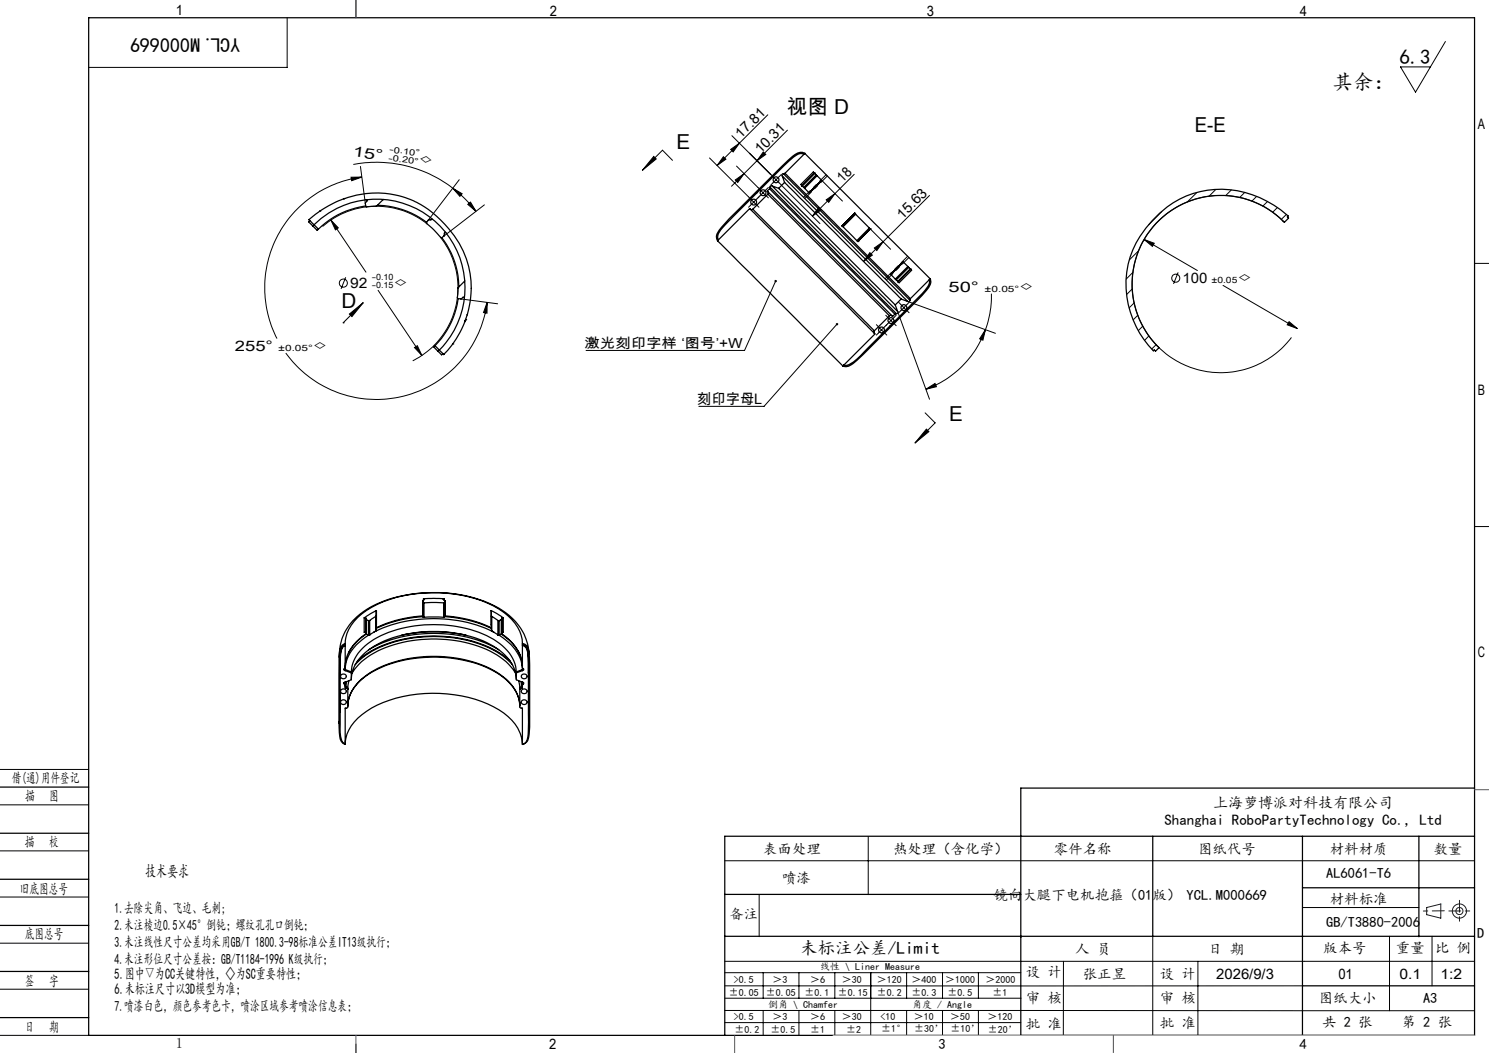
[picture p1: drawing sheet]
<svg xmlns="http://www.w3.org/2000/svg" width="420mm" height="297mm" viewBox="0 0 420 297" stroke-linecap="round" stroke-linejoin="round" font-family="sans-serif">
<g fill="none" stroke="#000" stroke-width=".28">
<path d="M100.4 0v5M81 5v14h-56M407.7 11.7l-8.4 14.3-4.3-7.1h8.5M206.4 38.3l11 10.9M216.6 32.4l-14.3 14.3M222.1 36.7l-15.8 15.8M99 50l3.1-.1-2.9 1.1zM99.7 46.4a35.2 35.2 0 0 1 28 6.7M101.7 47l1.3 10.4M102.1 49.9a31.5 31.5 0 0 0-24 45.6M127.7 53.1l2.7 1.5-.7 .8zM127.7 53.1l3.2 2.7 3.4 3.8"/>
<path d="M129.5 50.7l-8.7 11.4M131.9 57.6l.8-.6 1.6 2.6zM136.6 57.8l-11.4 8.8M184.4 44.1l.7 .7-3.9 3.2zM189.7 45.2l-2.8-2.8-5.7 5.6M200.1 44.6l11 10.9M204 44.2l.8 .7-2.5 1.8zM206.1 42.2l2.5-1.8-1.8 2.5zM207.4 50.8l2.5-1.8-1.8 2.5zM207.8 46.8l6 6.1M211.7 56.1l1.8 1.8M213.5 56.1l-1.8 1.8"/>
<path d="M214.3 53.5l1.8 1.7M215.3 42.9l.7 .7-2.5 1.7zM216.1 53.5l-1.8 1.7M218 49.8l.9 .9M218.9 50.7l.9 .9M218.9 50.7l-.9 .9M219.8 49.8l-.9 .9M220.3 52.2l11 10.9M230.9 58.5l.7 .7-2.4 1.8zM231.7 50.8l5.9 5.9M233 56.4l2.5-1.8-1.7 2.5zM240.9 49.2l-11.7 11.8"/>
<path d="M262.2 55.1l-13.1 13.1M327.7 59.7l-3.7 3.7M337.6 54.3l-2.7 2.6M342.9 53.4l-1.9 1.9M347.3 53.6l-1.6 1.6M351.1 54.3l-1.4 1.4M354.4 55.4l-1.3 1.3M357.5 56.9l-1.3 1.2M360.3 58.6l-1.3 1.3M93.3 62.1l9.9 14.7M93.3 62.1l2.1 2.2-.8 .5zM97.5 78.2l-1.3 3.3"/>
<path d="M120.4 63.1a23 23 0 0 0-29.4 .8M124.3 67a23 23 0 0 1-7.9 34.8M218.8 79.3l-8.8 19.5h-44.7M245.2 64.3l6 6M245.4 71.3l.7 .7-2.5 1.7zM246.6 70l2.5-1.8-1.8 2.5zM249.1 68.2l-5.5 5.5M319.5 76.8l-1.8 1.9M321.2 70.7l-2.6 2.6M322.7 67.6l15 8.7M322.7 67.6l2.9 1-.6 .9zM332.3 76.8l-1.3 3.3"/>
<path d="M361.9 62.4a25 25 0 0 0-36.1 .9 25 25 0 0 0 2.6 36.1 25 25 0 0 0 35.9-4.2M362.8 60.5l-1.4 1.4M415.9 74.3h4.1M106.6 81.9l12.4 18.4M116.9 98l.8-.5 1.3 2.8zM130 84.3l10.4 1.4M137.4 85.3v3l-1-.1zM137.4 85.3a31.5 31.5 0 0 1-23.5 26.4 31.5 31.5 0 0 1-33.3-12.1M236.1 91.4l-20.6 23.2h-18.4M247.8 92.2l1.7 1.7M249.5 92.2l-1.7 1.7M250.4 89.5l.9 .9"/>
<path d="M251.3 90.4l-.9 .9M251.3 90.4l.9 .9M252.2 89.5l-.9 .9M253.2 87.8l9 24.8M254.1 85.9l.9 .9M255 86.8l.8 .9M255 86.8l-.9 .9M255.8 85.9l-.8 .9M256 85l24.8 9M278 93l-.8 3-.9-.4zM278 93a28 28 0 0 1-16.8 16.8M279.6 82.8v.8a26.7 26.7 0 0 1-1.6 9.4"/>
<path d="M319.4 81.5l-1.6 1.6M319.9 85.4l-1.4 1.5M320.9 88.9l-1.2 1.3M322.3 92l-1.2 1.2M324.1 94.8l-1.2 1.2M326.1 97.2l-1.2 1.2M345 80.5l20.9 12.2M363.6 90.7l2.3 2-2.8-1.1zM260.9 116.4l2.9 2.9-5.7 5.7M261.2 109.8l2.5-1.6 .4 .9zM261.3 121l.7 .7-3.9 3.3zM415.9 148.5h4.1"/>
<path d="M0 217h25M0 227h25M0 240h25M244.9 236v16.3M0 253h25M204.4 242.8h211.5M214.1 252.4v11.8M367.4 256h32.8M0 266h25M0 279h25M204.4 271.1h211.5M204.4 278.1h163"/>
<path d="M204.4 274.4h83.5M215.3 274.4v7.1M225.4 274.4v7.1M235.5 274.4v7.1M245.6 274.4v17.6M255.7 274.4v7.1M265.9 274.4v7.1M276 274.4v7.1M300 271.1l-.1 21M325.2 264.1v27.9M337.9 271.1v20.9M391.9 264.1v21"/>
<path d="M403.9 264.1v14M0 292h25M100.4 294.5v2.5M204.4 285l211.5 .1M204.4 288.4h83.5M204.5 281.5h83.5M215.3 285v7M225.4 285v7M235.5 285v7M255.7 285v7M265.9 285v7M276 285v7"/>
<path d="M287.9 292h128"/>
<circle cx="96.9" cy="79.9" r="1.15"/>
<circle cx="331.7" cy="78.5" r="1.13"/>
</g>
<path d="M96.8 91h.1M98.6 88.6l3.8-3.2-3.1 3.9zM102.4 85.4l-5.6 5.6" fill="none" stroke="#000" stroke-width=".3"/>
<g fill="none" stroke="#191924" stroke-width=".28">
<path d="M402.4 256l4-1v4l-4-1z"/>
<circle cx="411.7" cy="257" r="1"/>
<circle cx="411.7" cy="257" r="2"/>
</g>
<path d="M226.7 55.6l6.3-6.3M233.4 49.6l-6.4 6.4M250 79l6.4-6.4M256 72.3l-6.3 6.3" fill="none" stroke="#000" stroke-width=".28" stroke-dasharray="30.5 1.3 1.3 1.3" stroke-dashoffset="27.9"/>
<g fill="none" stroke="#000" stroke-width=".28" stroke-dasharray="30.5 1.3 1.3 1.3">
<path d="M211.7 56.1l-.6-.6M211.7 57.9l-.6 .6M213.5 56.1l.6-.6M213.5 57.9l.6 .6M214.4 53.5l-.6-.6M214.4 55.2l-.6 .6M216.1 53.5l.6-.6M216.1 55.2l.6 .6M218 49.8l-.6-.6M218 51.6l-.6 .6M219.8 49.8l.6-.6M219.8 51.6l.6 .6"/>
<path d="M247.8 92.2l-.6-.6M247.8 93.9l-.6 .6M249.5 92.2l.6-.6M249.5 93.9l.6 .6M250.4 89.5l-.6-.6M250.4 91.3l-.6 .6M252.2 89.5l.6-.6M252.2 91.3l.6 .6M254.1 85.9l-.6-.6M254.1 87.6l-.6 .6M255.8 85.9l.6-.6M255.8 87.6l.6 .6"/>
</g>
<g fill="none" stroke="#000" stroke-width=".35">
<path d="M25 5h390.9v287h-390.9zM97 56.1a25.4 25.4 0 0 1 20.1 .8 29.9 29.9 0 0 1 15.1 18.2 26.8 26.8 0 0 1-4.5 21.9M97 56.1a29.1 29.1 0 0 0-9.3 5.4l-.6 .4M97.2 56l-.2 .1M103.2 58.1a23.4 23.4 0 0 0-13.4 6.5M103.3 56.3l.2 .3-.5 .6 .2 .9M106.4 57.9a23.5 23.5 0 0 1 13.9 4.8M108.1 56.3l-1.9 1.9-2.8 .1-.2-.2M211.6 59l35 35M211.6 59l.3 .2 .4-.2M211.6 59l-.1-.2-9.1 9.1M212.3 59l34.3 34.3"/>
<path d="M216.6 54.8l34.3 34.3M216.6 54.1l35 35M216.6 54.1l.1 .3-.1 .4M216.6 54.8l-4.3 4.2M217.1 53.2l35.3 35.4M217.1 53.2l-.7 .7 .2 .2M217.2 52.8l35.6 35.7M217.2 52.8l-.1 .4M217.8 52.5l35.4 35.3M217.8 52.5a.39 .39 0 0 0-.4-.1 .39 .39 0 0 0-.2 .4M217.8 52.5l1.8 .6M219.6 53.1l32.9 32.9"/>
<path d="M220.7 49.6l35.3 35.4M220.7 49.6l.6 1.9M221 49l35.6 35.7M221 49a.38 .38 0 0 0-.4 .2 .38 .38 0 0 0 .1 .4M221.3 51.5l32.9 32.8M221.3 51.5l-1.7 1.6M221.4 48.9l35.4 35.3M221.4 48.9l-.4 .1M226.2 52.4l.1 .1M226.2 52.3v.1M226.3 52.5l.4 .4M226.7 52.9l.2 .2"/>
<path d="M226.8 43.5a2.5 2.5 0 0 0-3 .8l-2.6 2.4-12.2 12.2-5.7 6a2.67 2.67 0 0 0-.7 2.8M226.9 53.1l1.3 1.3M227 43.2a2.82 2.82 0 0 0-3.4 .9l-15.5 15.2a22.9 22.9 0 0 0-6 7v1l.3 .6M227 43.2l35.4 35.4M227 43.2l-5.6 5.7M228.2 54.4h.1M229.7 48.8l.1 .1M229.7 48.8h.1M229.7 48.8l-.3-.3-3.5 3.5 .3 .3M229.7 48.8l-3.5 3.6M229.7 48.8l-3.5 3.5M229.8 48.9l-3.5 3.6"/>
<path d="M229.8 48.9l.4 .4M230.2 49.3l.3 .3M230.2 49.3l-3.5 3.6M230.5 49.6l1.2 1.2M230.5 49.6l-3.6 3.5M231.7 50.8l.1 .1M231.7 50.8l-3.5 3.6M231.8 50.9l-3.6 3.5M87.1 62l1.5 1.4M87.4 62.2l-.4 .3 1.2 1.2M88.2 63.7l1.3 1.3 .3-.4M88.6 63.4a25 25 0 0 1 35.2 .1 25 25 0 0 1 .1 35.2"/>
<path d="M88.6 63.4l1.2 1.2M88.6 63.4l-.4 .3M120.3 62.7v.3l1.7 1.4 2.4 2.7 .2-.1M121.7 61.6l-.2 .4-.7 .1-.5 .6M124.6 67a23.2 23.2 0 0 1 4.8 13.9M125.8 65.6l-.5 .1v.8l-.7 .5M131.1 79.2l-1.9 1.9-.2 2.9 .2 .2M202.4 67.9l35.4 35.4M237.5 63.7h.1M237.5 63.7l.1 .1M237.6 63.8l.2 .2M237.8 64l3.9 3.9"/>
<path d="M241.1 60.1h.1M241.1 60.1l-3.6 3.6M241.1 60.1v.1M241.1 60.2l.2 .2M241.1 60.2l-3.5 3.6M241.3 60.4l3.9 3.9M241.3 60.4l-3.5 3.6M241.7 67.9l.2 .1M241.9 68l.1 .1M242 68.1h.1M245.2 64.3l.2 .2M245.2 64.3l-3.5 3.6"/>
<path d="M245.4 64.5l.1 .1M245.4 64.5l-3.5 3.5M245.5 64.6h.1M245.5 64.6l-3.5 3.5M251.2 77.4l.1 .1M251.3 77.5l1.3 1.2M252.6 78.7l.2 .2M252.8 78.9l.4 .5M253.2 79.4h.1M253.3 79.4v.1M254.8 73.9h.1M254.8 73.9l-3.6 3.5"/>
<path d="M254.8 73.9l1.3 1.3M254.8 73.9l-3.5 3.6M256.1 75.2l.2 .2M256.1 75.2l-3.5 3.5M256.3 75.4l-3.5 3.5M256.3 75.4l.5 .4M256.8 75.8v.1M256.8 75.8l-3.6 3.6M256.8 75.9h.1M256.8 75.9l.3 .3-3.5 3.6-.3-.3M256.8 75.9l-3.5 3.5M262.1 78.9a2.84 2.84 0 0 1-1.1 2.9l-17.3 17.5a9.2 9.2 0 0 1-5.3 3.8l-.4-.1"/>
<path d="M262.1 78.9l-5.3 5.3M262.4 78.6l.1 .2a2.99 2.99 0 0 1-1.1 3l-2.7 3-15.3 15.2a9.5 9.5 0 0 1-4.7 3.4l-.9-.1M262.4 78.6l-.3 .3M327.1 60.2a26.1 26.1 0 0 1 32.2-2.3l4.1 3-.3 .3 .4 .3-1.2 1.2a25 25 0 0 0-35.7-.3 25 25 0 0 0 .3 35.7l-1 1-.3-.4-.3 .3a26.3 26.3 0 0 1 1.8-38.8zM122.7 97.5l1.2 1.2M122.7 97.5l-.4 .4 1.3 1.2M123.6 99.1l1 1 .3-.4M123.9 98.7l-.3 .4M127.7 97l-2.5 3-1.3-1.3M129.2 84.2a23.1 23.1 0 0 1-6.5 13.3M131 84l-.4-.2-.5 .5-.9-.1M131.2 90.6l-.1 .1"/>
<path d="M131.3 90.2h.1M131.3 90.1l-.2 .7M131.3 90.1h.1M131.8 88.7v.1M246.6 93.3l-.1 .3 .1 .4M246.6 94l.2 .2-8.8 8.8M250.9 89.1l.3-.2 .4 .2M250.9 89.1l-4.3 4.2M252.4 88.6l-.6 .6-.2-.1M252.5 86l.7 1.8M252.8 88.5l-.4 .1M253.2 87.8a.38 .38 0 0 1 0 .5 .38 .38 0 0 1-.4 .2"/>
<path d="M254.2 84.3l1.8 .7M254.2 84.3l-1.7 1.7M256.6 84.7a.4 .4 0 0 1-.2 .3 .4 .4 0 0 1-.4 0M256.8 84.2l-.2 .5M238 103l-.2 .3M102.7 174.3h.5M102.7 174.3v4.1h.5M103.2 174.3v.4M103.2 178.4v.3M103.2 174.3v4.1M103.2 178.7a11.9 11.9 0 0 0-5.8 9.3M103.2 174.7l.1 .1"/>
<path d="M103.2 178.7l.1 .2M103.2 174.7v4M103.3 178.9a14.4 14.4 0 0 0-5 5.2M103.3 174.8l.6 .2M103.3 178.9l.6 .2M103.3 174.8v4.1M103.9 175v4.1M104 179.1a12.3 12.3 0 0 0-6.6 9.7M104.3 175h-.4M104.3 179.1h-.4M104.3 175v4.1M105.4 178.3a39.3 39.3 0 0 1 33.9 0"/>
<path d="M106 173.8l-1.7 1.2M106 177.9l-1.7 1.2M106 173.8v4.1M106.1 173.8h-.1M106.2 172.2l-3.5 2.1M106.2 172.2l-.2 5.7M106.2 172.2l-.1 4.2M113.2 179.2a42.6 42.6 0 0 1 18.3 0M119.2 169.4l.1 4.6M119.2 169.5l.1 .4M119.3 173.7a36.9 36.9 0 0 0-13.2 3.4M119.3 173.9a36.8 36.8 0 0 0-13.2 3.3"/>
<path d="M119.3 169.9l.3 .1M119.3 174l.3 .1M119.3 169.9v4.1M119.5 168.9h5.8M119.5 168.9l.2 .1-.5 .5M119.5 168.9v.4M119.6 170h5.5M119.6 174.1h5.5M119.6 170v4.1M125.1 170v4.1M125.3 168.9l-.3 .1 .5 .5M125.3 168.9v.4"/>
<path d="M125.4 169.9l-.3 .1M125.4 174l-.3 .1M125.4 169.9v4.1M125.4 173.9a36.4 36.4 0 0 1 13.2 3.3M125.4 173.7a36.5 36.5 0 0 1 13.2 3.4M125.5 173.5v.1M125.5 169.4v4.2M125.5 169.5l-.1 .4M125.5 173.6l-.1 .4M138.5 172.2l3.5 2.1M138.5 172.2l.2 5.7M138.5 172.2l.1 4.2"/>
<path d="M138.6 173.8h.1M138.7 173.8l1.7 1.2M138.7 177.9l1.7 1.2M138.7 173.8v4.1M140.4 175h.4M140.4 179.1h.4M140.4 175v4.1M140.7 179.1a12.2 12.2 0 0 1 6.7 9.7M140.8 175v4.1M141.4 178.9a13.4 13.4 0 0 1 5.3 5.9M141.4 174.8l-.6 .2M141.4 174.8v4.1"/>
<path d="M141.4 178.9l-.6 .2M141.5 178.7a11.9 11.9 0 0 1 5.9 9.3M141.5 178.7l-.1 .2M141.5 174.3l-.1 .5M141.5 174.3v4.4M142 174.3h-.5M142 174.3v4.1h-.4l-.1 .3M96 195.9v5M96.2 197.7a.74 .74 0 0 1 1.2-.2 .74 .74 0 0 1-.3 1.2 .71 .71 0 0 1-.8-.2 .71 .71 0 0 1-.1-.8zM96.2 194.6a.79 .79 0 0 1 1.2-.2 .79 .79 0 0 1 0 1.2 .79 .79 0 0 1-1.2-.2l-.2-.4zM96.2 190.4a.74 .74 0 0 1 1.2-.2 .74 .74 0 0 1-.3 1.2 .71 .71 0 0 1-.8-.1 .71 .71 0 0 1-.1-.9zM97 192.6l.4 .4"/>
<path d="M97 188.7l.4 .1M97.2 193l.2 .3M97.2 192.4v.6M97.4 181.5l-.2 .1a2.47 2.47 0 0 0-1.4 2.3l-.2 20.9a7 7 0 0 0 1 4.7l.6 .4M97.4 188.8l1.7 .7M97.4 181.5l-.1 7a.35 .35 0 0 0-.3 .3 .35 .35 0 0 0 .4 .4M97.4 192.4a.31 .31 0 0 0-.4 .2 .31 .31 0 0 0 .2 .4M97.4 182.1a2.15 2.15 0 0 0-1.3 2.3l-.1 20.1a6.6 6.6 0 0 0 1 5.3l.4 .1v-10.2h.5l.2-.3v-5.2M97.4 181.8a2.1 2.1 0 0 0-1.3 2l-.2 1.2 .1 6.2M97.4 188.8v.4M97.4 193v1h.2M97.4 189.2l1.7 .6"/>
<path d="M97.4 192.4v.6M97.5 192.4l-.1 1.3M97.6 193.7l.5 .5M97.6 194l.5 .4M97.6 193.7v.3M97.8 192.3l-.2 1.4M98.4 192l-.3 2.2M99.1 189.5a11.4 11.4 0 0 1 6.4-9.2 36.3 36.3 0 0 1 33.7 0 11.6 11.6 0 0 1 6.4 9.2M99.1 191.4a11.4 11.4 0 0 1 6.4-9.1 36.3 36.3 0 0 1 33.7 0 11.6 11.6 0 0 1 6.4 9.1M99.1 189.5v2.2l-1.7 .7M99.3 190a19.6 19.6 0 0 1 11.8-8.1 38 38 0 0 1 29.1 2.8 15 15 0 0 1 5.3 5.3M100.2 187.5a26.8 26.8 0 0 1 16.7-7.6 37.4 37.4 0 0 1 23.9 4.4l1.7 1.2 2 2"/>
<path d="M100.8 186.5a29.7 29.7 0 0 1 18.8-7 35.5 35.5 0 0 1 22.3 5.3l2.1 1.7M104 183.3a38.7 38.7 0 0 1 36.7 0M145.6 189.5v2.2l1.8 .7a.31 .31 0 0 1 .3 .2 .31 .31 0 0 1-.1 .4M146.3 192l.3 2.1M146.6 199a11.6 11.6 0 0 0-6.2-9 37.2 37.2 0 0 0-24.7-4.1 25.3 25.3 0 0 0-15.3 7.4 9.2 9.2 0 0 0-2.3 5.8 11.2 11.2 0 0 1 5.5-8.9 36.1 36.1 0 0 1 26.2-4.4 25 25 0 0 1 14.3 7.1 9.8 9.8 0 0 1 2.5 6.1M146.6 194.1v5.3l.2 .3h.6v10.3M147 192.3l.1 1.4M147.1 193.7l-.5 .5M147.1 194l-.5 .4M147.1 193.7v.3M147.2 197.7a.74 .74 0 0 1 1.2-.2 .74 .74 0 0 1-.3 1.2 .71 .71 0 0 1-.9-.2 .71 .71 0 0 1 0-.8zM147.2 194.6a.81 .81 0 0 1 1.2-.2 .81 .81 0 0 1 0 1.2 .81 .81 0 0 1-1.2-.2l-.2-.4z"/>
<path d="M147.2 190.4a.74 .74 0 0 1 1.2-.2 .74 .74 0 0 1-.3 1.2 .71 .71 0 0 1-.9-.1 .71 .71 0 0 1 0-.9zM147.2 192.4l.2 1.3M147.3 192.4l.1 .6M147.4 181.5a11.4 11.4 0 0 0-5.3-8.8 35.9 35.9 0 0 0-24.4-5.3 29 29 0 0 0-16.8 6.8 10.5 10.5 0 0 0-3.5 7.3M147.4 181.5a2.32 2.32 0 0 1 1.8 2.5l.2 15a35.4 35.4 0 0 1-.5 9.8l-.5 .6-.8 .5M147.4 188.8l-1.8 .7M147.4 181.5v7a.35 .35 0 0 1 .3 .3 .35 .35 0 0 1-.3 .4M147.4 182.1a2.06 2.06 0 0 1 1.5 2.1l.1 2.9 .1 16.7-.1 3.3-.3 1.7a1.76 1.76 0 0 1-1.3 1.2M147.4 181.8a2.06 2.06 0 0 1 1.5 2.1l.1 6M147.4 188.8v.4M147.4 193v1h-.3M147.4 189.2l-1.8 .6"/>
<path d="M147.6 193l-.2 .3M147.6 192.5v.5M147.7 192.6l-.3 .4M147.7 188.7l-.3 .1M149.3 184.6a16.1 16.1 0 0 0-9.9-13.8 41 41 0 0 0-34.6 .3 15.6 15.6 0 0 0-8.8 11.1l-.3 3.2M95.6 203.5v.5M97.4 209.9a11.4 11.4 0 0 1 6-9.3 36.5 36.5 0 0 1 24.8-4.6 27.7 27.7 0 0 1 16.2 7.2 10.5 10.5 0 0 1 3 6.7M147.4 210h.1M0 222h25M0 235h25M325.2 235.9v28.2M367.4 235.9v56.1"/>
<path d="M400.2 235.9v28.3M415.9 235.9h-211.5v56.1M415.9 222.3h-128v69.7M0 248h25M204.4 252.3h83.5M367.4 250.4h48.5M0 261h25M0 274h25M204.4 264.1h211.5M367.4 278.1h48.5M0 287h25"/>
<circle cx="212.6" cy="57" r=".83"/>
<circle cx="215.2" cy="54.4" r=".83"/>
<circle cx="218.9" cy="50.7" r=".84"/>
<circle cx="248.6" cy="93.1" r=".83"/>
<circle cx="251.3" cy="90.4" r=".83"/>
<circle cx="254.9" cy="86.8" r=".84"/>
</g>
<path d="M407.4 256.9l-5.9 .1M408.7 256.9h6M411.7 253.9v6" fill="none" stroke="#191924" stroke-width=".28" stroke-dasharray="6.3 1.3 1.3 1.3" stroke-dashoffset="3"/>
<path d="M235 292h180.9" fill="none" stroke="#c0c0c0" stroke-width=".28"/>
<path d="M100.4 0v5M415.9 222.7h4.1M100.4 292v5M207.2 292v5M314 292v5" fill="none" stroke="#00f" stroke-width=".28"/>
<path d="M406.4 255h.1" fill="none" stroke="#0ff" stroke-width=".28"/>
<g fill="#000">
<path d="M98.6 88.6l3.8-3.2-3.1 3.9z"/>
<path d="M127.7 53.1l2 2.3 .7-.8zM131.9 57.6l2.4 2-1.6-2.6z"/>
<path d="M215.3 42.9l.7 .7-2.5 1.7zM207.4 50.8l2.5-1.8-1.8 2.5zM206.1 42.2l2.5-1.8-1.8 2.5zM204 44.2l.8 .7-2.5 1.8z"/>
<path d="M230.9 58.5l.7 .7-2.4 1.8zM233 56.4l2.5-1.8-1.7 2.5z"/>
<path d="M246.6 70l2.5-1.8-1.8 2.5zM245.4 71.3l.7 .7-2.5 1.7z"/>
<path d="M127.5 97a.2 .2 0 0 1 .4 0 .2 .2 0 0 1-.4 0zM90 59.5a.2 .2 0 0 1 .4 0 .2 .2 0 0 1-.4 0z"/>
<path d="M235.8 91.3a.33 .33 0 0 0 .1 .4 .33 .33 0 0 0 .4-.1 .33 .33 0 0 0 0-.4l-.2 .2 .2-.2zM218.5 79.1a.34 .34 0 0 0 .1 .5 .34 .34 0 0 0 .5-.1 .34 .34 0 0 0-.2-.5l-.1 .3 .1-.3z"/>
<path d="M116.9 98l2.1 2.3-1.3-2.8zM93.3 62.1l1.3 2.7 .8-.5zM99 50l.2 1 2.9-1.1zM137.4 85.3l-1 2.9 1 .1zM278 93l-1.7 2.6 .9 .4zM261.2 109.8l2.9-.7-.4-.9zM363.6 90.7l-.5 .9 2.8 1.1zM322.7 67.6l2.3 1.9 .6-.9z"/>
<path d="M261.3 121l.7 .7-3.9 3.3zM184.4 44.1l.7 .7-3.9 3.2z"/>
</g>
<g font-size="5.8">
<text x="394.8" y="18">6.3</text>
<text x="375.9" y="25.2">其余：</text>
<text x="222" y="32">视图 D</text>
<text x="190.8" y="42">E</text>
<text x="337" y="37.2">E-E</text>
<text x="96.4" y="87">D</text>
<text x="267.7" y="118.9">E</text>
</g>
<text font-size="5.6" x="67.7" y="10.6" transform="rotate(-180 67.7 10.6)">YCL.M000669</text>
<text font-size="4.9" x="225.7" y="269">未标注公差/Limit</text>
<text font-size="4.7" x="40.9" y="247.4">技术要求</text>
<g font-size="4.2">
<text x="342.2" y="227.9">上海萝博派对科技有限公司</text>
<text x="328.5" y="232.8">Shanghai RoboPartyTechnology Co., Ltd</text>
<text x="32.3" y="276">5.图中▽为CC关键特性，◇为SC重要特性；</text>
<text x="32.3" y="280.3">6.未标注尺寸以3D模型为准；</text>
</g>
<g font-size="4.1">
<text x="49.6" y="4.3">1</text>
<text x="155.1" y="4.6">2</text>
<text x="261.4" y="4.6">3</text>
<text x="366.6" y="4.6">4</text>
<text x="209" y="39.2" transform="rotate(-45 209 39.2)">17.81</text>
<text x="416.9" y="36.3">A</text>
<text x="99.4" y="44" transform="rotate(7 99.4 44)">1 5 °</text>
<text x="118" y="46.4" transform="rotate(7 118 46.4)">◇</text>
<text x="214.5" y="43.5" transform="rotate(-45 214.5 43.5)">10.31</text>
<text x="237.7" y="51.6" transform="rotate(-45 237.7 51.6)">18</text>
<text x="254.6" y="61.9" transform="rotate(-45 254.6 61.9)">15.63</text>
<text x="98.7" y="81.3">92</text>
<text x="111" y="81.3">◇</text>
<text x="267.5" y="82.2">50°</text>
<text x="287.5" y="82.2">◇</text>
<text x="333.5" y="79.9">100</text>
<text x="349" y="79.9">◇</text>
<text x="66.2" y="99">255°</text>
<text x="88.2" y="99">◇</text>
<text x="196.7" y="114">刻印字母L</text>
<text x="416.9" y="111.3">B</text>
<text x="416.9" y="185.3">C</text>
<text x="3.3" y="220.9">借(通)用件登记</text>
<text x="7.1" y="226">描</text>
<text x="13.9" y="226">图</text>
<text x="7" y="238.9">描</text>
<text x="13.8" y="238.9">校</text>
<text x="215.3" y="240.8">表面处理</text>
<text x="251.9" y="240.8">热处理（含化学）</text>
<text x="297.3" y="240.8">零件名称</text>
<text x="337.9" y="240.8">图纸代号</text>
<text x="375.1" y="240.8">材料材质</text>
<text x="404.4" y="240.8">数量</text>
<text x="220.6" y="249">喷漆</text>
<text x="374.1" y="247.7">AL6061-T6</text>
<text x="5.6" y="252">旧底图总号</text>
<text x="32.3" y="257.5">1.去除尖角、飞边、毛刺;</text>
<text x="280.3" y="253.7">镜向大腿下电机抱箍（01版） YCL.M000669</text>
<text x="375.1" y="254.9">材料标准</text>
<text x="32.3" y="262.3">2.未注棱边0.5×45°倒钝；螺纹孔孔口倒钝；</text>
<text x="205.7" y="259.3">备注</text>
<text x="374.1" y="261.4">GB/T3880-2006</text>
<text x="7" y="265">底图总号</text>
<text x="32.3" y="267.1">3.未注线性尺寸公差均采用GB/T 1800.3-98标准公差IT13级执行；</text>
<text x="303.3" y="269">人 员</text>
<text x="340.8" y="269">日 期</text>
<text x="373.2" y="268.7">版本号</text>
<text x="393.7" y="268.7">重量</text>
<text x="404.8" y="268.7">比 例</text>
<text x="416.7" y="264.6">D</text>
<text x="32.3" y="271.8">4.未注形位尺寸公差按：GB/T1184-1996 K级执行；</text>
<text x="289.3" y="275.5">设 计</text>
<text x="7" y="278">签</text>
<text x="13.8" y="278">字</text>
<text x="305.4" y="276">张正昱</text>
<text x="327.2" y="276">设 计</text>
<text x="343.1" y="276">2026/9/3</text>
<text x="377.5" y="276">01</text>
<text x="394.8" y="276">0.1</text>
<text x="406.3" y="276">1:2</text>
<text x="32.3" y="285">7.喷漆白色，颜色参考色卡，喷涂区域参考喷涂信息表；</text>
<text x="289.3" y="283">审 核</text>
<text x="327.2" y="282.9">审 核</text>
<text x="372" y="283">图纸大小</text>
<text x="401.4" y="283">A3</text>
<text x="7" y="291">日</text>
<text x="13.8" y="291">期</text>
<text x="289.3" y="290.1">批 准</text>
<text x="327.2" y="290">批 准</text>
<text x="373" y="289.8">共 2 张</text>
<text x="395.4" y="289.8">第 2 张</text>
<text x="49.6" y="295.6">1</text>
<text x="154.9" y="296">2</text>
<text x="264.7" y="296">3</text>
<text x="366.6" y="296">4</text>
</g>
<text font-size="3.9" x="164.9" y="98.2">激光刻印字样 ‘图号’+W</text>
<g font-size="2.8">
<text x="231.3" y="273.6">线性 \ Liner Measure</text>
<text x="205.6" y="280.8">±0.05</text>
<text x="207" y="277.2">&gt;0.5</text>
<text x="216" y="280.8">±0.05</text>
<text x="217.9" y="277.2">＞3</text>
<text x="227" y="280.8">±0.1</text>
<text x="228.5" y="277.2">＞6</text>
<text x="236.3" y="280.8">±0.15</text>
<text x="237.5" y="277.2">＞30</text>
<text x="247.4" y="277.2">＞120</text>
<text x="247.4" y="280.8">±0.2</text>
<text x="257.1" y="277.2">＞400</text>
<text x="257.1" y="280.8">±0.3</text>
<text x="266.6" y="277.2">＞1000</text>
<text x="267.3" y="280.8">±0.5</text>
<text x="278" y="277.2">＞2000</text>
<text x="279.9" y="280.8">±1</text>
<text x="207" y="287.8">&gt;0.5</text>
<text x="216.6" y="284.3">倒角 \ Chamfer</text>
<text x="217.9" y="287.8">＞3</text>
<text x="228.5" y="287.8">＞6</text>
<text x="237.5" y="287.8">＞30</text>
<text x="248.4" y="287.8">&lt;10</text>
<text x="257.3" y="284.3">角度 / Angle</text>
<text x="257.8" y="287.8">＞10</text>
<text x="268" y="287.8">＞50</text>
<text x="278.5" y="287.8">＞120</text>
<text x="207.1" y="291.3">±0.2</text>
<text x="217.3" y="291.3">±0.5</text>
<text x="228.5" y="291.3">±1</text>
<text x="238.7" y="291.3">±2</text>
<text x="248.6" y="291.1">±1°</text>
<text x="257.8" y="291.1">±30’</text>
<text x="268.1" y="291.1">±10’</text>
<text x="278.6" y="291.2">±20’</text>
</g>
<g font-size="2.4">
<text x="109.5" y="45.3" transform="rotate(7 109.5 45.3)">-0.20°</text>
<text x="109.8" y="42.9" transform="rotate(7 109.8 42.9)">-0.10°</text>
<text x="104.9" y="78.9">-0.10</text>
<text x="104.9" y="81.3">-0.15</text>
<text x="277.7" y="82.2">±0.05°</text>
<text x="341.7" y="79.9">±0.05</text>
<text x="78.5" y="99">±0.05°</text>
</g>
</svg>
